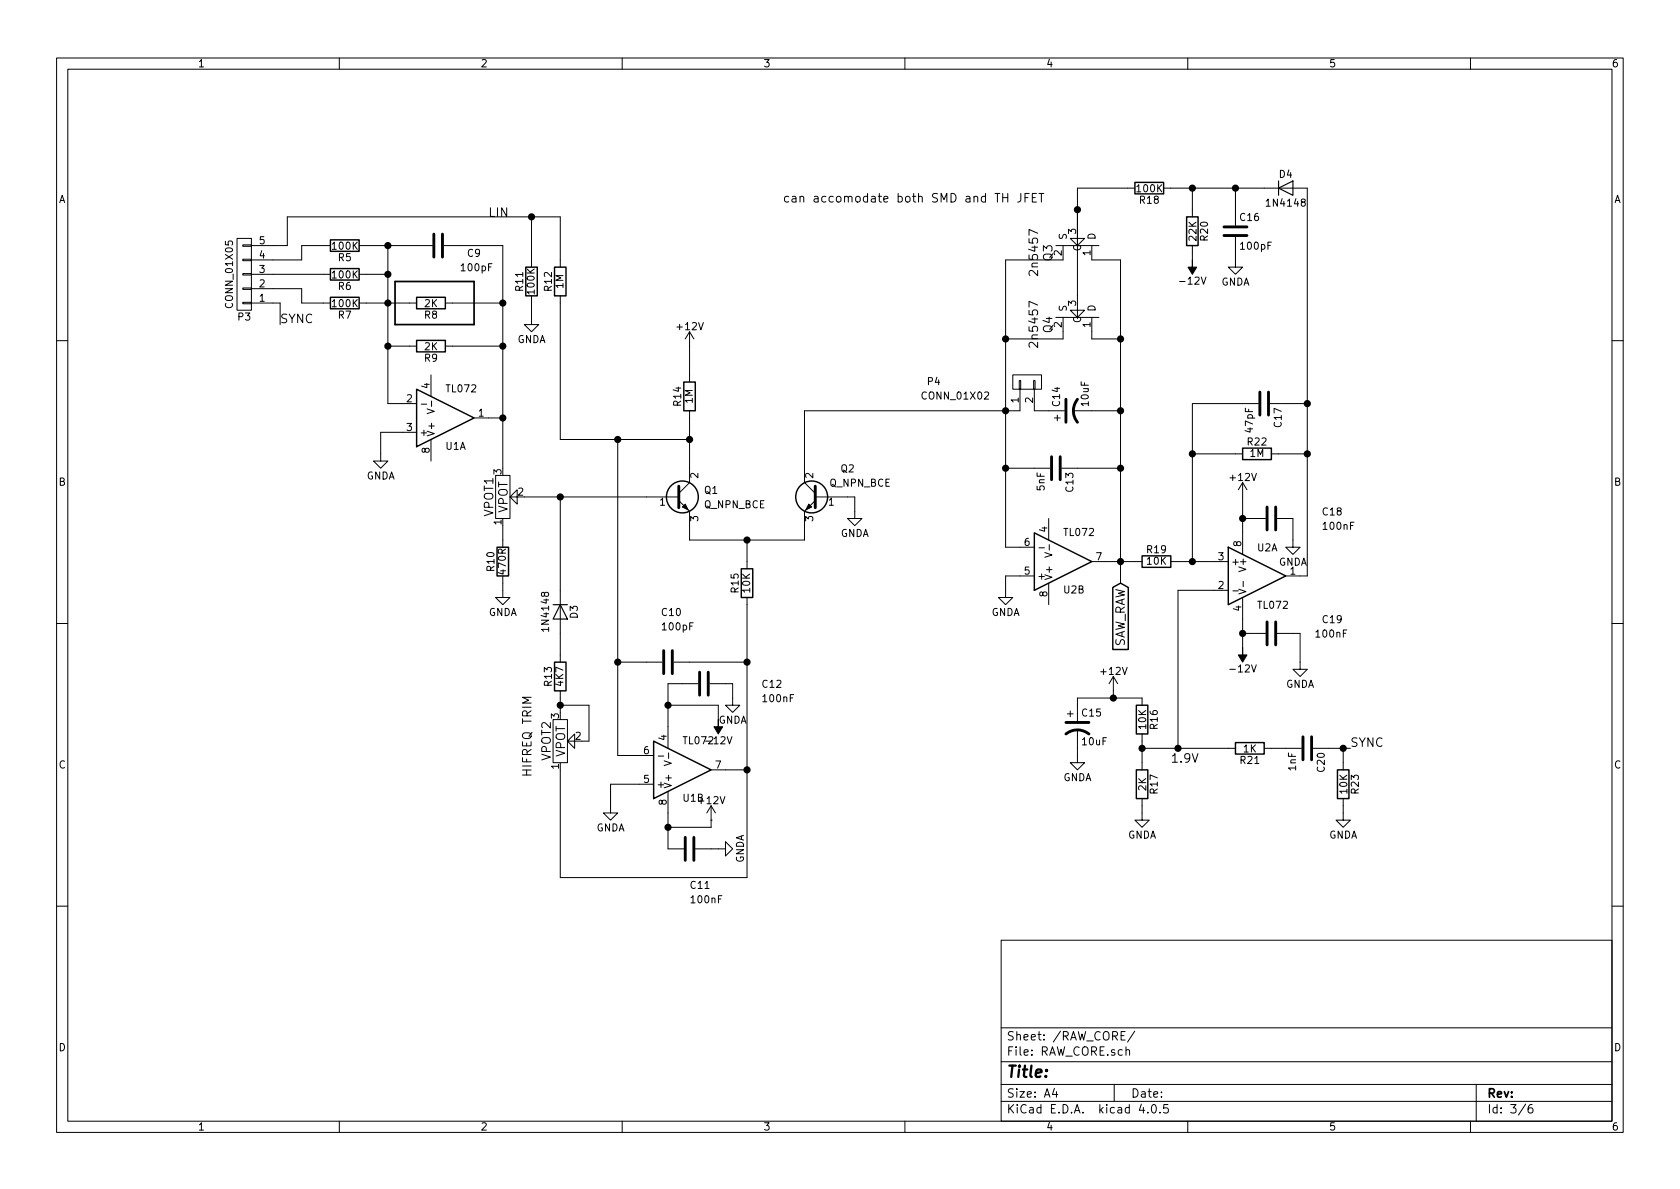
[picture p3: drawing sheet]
<svg xmlns="http://www.w3.org/2000/svg" width="297mm" height="210mm" viewBox="0 0 297 210" stroke-linecap="round" stroke-linejoin="round" font-family="sans-serif">
<g fill="none" stroke="#000" stroke-width=".18">
<path d="M10 10.3h277v189.9h-277zM12 12.2h273v186.1h-273zM60 10.3v1.9M110 10.3v1.9M160 10.3v1.9M210 10.3v1.9M260 10.3v1.9M94 38.3v8.9M177.3 34.9h.9M178.2 34.2v1.5M180.5 34.2v1.1a.47 .47 0 0 1-.6 .4M181.2 34.9h.5"/>
<path d="M182 34.2h-.8v1.5M182.5 34.9h.5M183.3 34.2h-.8v1.5h.8M183.7 34.2h.9M184.1 34.2v1.5M200.7 33.3h-10.2v22.8l1.3-1.2h-2.6l1.3 1.2M205.7 33.3h25.4v68.5h-3.8M210.8 33.3v5M218.4 33.3v6.6M41.9 42.2h2.5v12.7h-2.5zM42.9 43.3h1.5v.3h-1.5zM42.9 45.8h1.5v.3h-1.5z"/>
<path d="M42.9 48.4h1.5v.2h-1.5zM42.9 50.9h1.5v.3h-1.5zM42.9 53.5h1.5v.2h-1.5zM44.4 53.6h5.1v3.8M44.4 51h8.9v2.6h5.1M44.4 48.5h14M44.4 43.4h6.4v-5.1h48.3v8.9M58.4 43.4h-5.1v2.6h-8.9M63.5 53.6h10.2M63.5 48.5h5.1M63.5 43.4h13M68.6 43.4v28h5.1"/>
<path d="M78.5 43.4h10.4v39.4M78.7 53.6h10.2M94 52.3v5.1h1.2l-1.2 1.3-1.3-1.3h1.3M99.1 52.3v25.4h22.8M121.9 58.7v8.9M121.9 58.7l-.7 1.2M121.9 58.7l.8 1.2M186.7 43.4h7.6M186.7 56.1h7.6M188 43.4v2.6h-10.2v50.8h5.1M188 56.1v3.8h-10.2M190.5 42.2v1.2l1.3-1.2h-2.6l1.3 1.2"/>
<path d="M193 43.4v2.6h5.1v57.1M193 56.1v3.8h5.1M210.8 43.4v2.6M218.4 41.9v5.3h1.3l-1.3 1.3-1.2-1.3h1.2M10 60.2h2M68.6 61.2h5.1M73.7 76.4h-6.4v5.1h1.3l-1.3 1.3-1.3-1.3h1.3M74.5 71.5h.9M75.5 72.3l1.3 .4-1.3 .4M76.2 66.3v3.8M76.2 77.7v3.8M76.3 70.9v1"/>
<path d="M78.7 61.2h10.2M83.8 73.9h5.1M109.2 77.7v55.9h6.4M121.9 72.6v12.7l-1.9 1.9M179.1 66.3h5v2.5h-5zM180.2 67.3h.3v1.5h-.3zM180.3 68.8v3.8h-38.1v12.7l1.9 1.9M182.8 67.3h.2v1.5h-.2zM182.9 68.8v3.8h5.3M186.4 73.9h1.1M186.9 73.4v1M189.7 72.6h8.4"/>
<path d="M222.5 71.4h-11.7v27.9M224.5 71.4h6.6M285 60.2h2M87.6 84.1h2.6v7.6h-2.6zM88.9 93v3.8M90.2 87.9l1.2 1.2v-2.5l-1.2 1.3h1.2M92.7 87.9h27.3M99.1 87.9v29.2M120 88.5l1.9 1.9v5.1h20.3v-5.1l1.9-1.9M132.1 95.5v5.1M144.1 87.9h7v3.8h1.3l-1.3 1.3-1.2-1.3h1.2M177.8 82.8h7.9"/>
<path d="M183.7 96.9h1M184.7 97.7l1.3 .4-1.3 .4M185.4 91.7v3.8M185.5 96.3v1M187.7 82.8h10.4M193 99.3h8.9M207 99.3h10.2M210.8 80.3h8.9M219.7 85.3v12.7M219.7 85.3l-.8 1.3M219.7 85.3l.8 1.3M219.7 91.7h4.1"/>
<path d="M224.8 80.3h6.3M225.8 91.7h2.8v5.1h1.3l-1.3 1.2-1.3-1.2h1.3M10 110.3h2M88.9 101.8v3.9h1.3l-1.3 1.2-1.3-1.2h1.3M109.2 117.1h7.9M119.1 117.1h13M132.1 105.7v49.5h-33v-19.1M182.9 101.8h-5.1v3.9h1.3l-1.3 1.2-1.3-1.2h1.3M185.4 103.1v3.8M196.8 119.6l-.7 1.3M196.8 119.6v3.8M196.8 119.6l.8 1.3"/>
<path d="M217.2 104.4h-8.9v27.9M218 104.5h.9M219 104.2l1.3 .4-1.3 .4M219.7 105.7v8.8M219.7 112h4.1M219.8 102.8v1M225.8 112h4.1v6.4h1.2l-1.2 1.2-1.3-1.2h1.3M285 110.3h2M97.8 127.2h2.5v7.7h-2.5zM99.1 122.2v3.8M99.1 124.7h5v6.4h-1.2M100.3 131.1l1.3 1.2v-2.5l-1.3 1.3h1.3"/>
<path d="M115.6 138.7h-7.7v5.1h1.3l-1.3 1.2-1.2-1.2h1.2M116.4 133.7h.9M117.4 134.5l1.3 .5-1.3 .4M118.1 139.9v10.2h2.8M118.1 124.7h8.9v2.5M118.2 133.1v1M123.4 120.9h-5.3v11.4M125.5 120.9h4v3.8h1.3l-1.3 1.3-1.2-1.3h1.2M125.7 136.1h6.4M188.7 126.2h1M189.2 125.7v1M190.5 129v5.9h1.3l-1.3 1.2-1.3-1.2h1.3"/>
<path d="M201.9 124.7v-1.3h-11.4v4.1M201.9 129.8v6.3M201.9 132.3h16.5M223.5 132.3h6.6M232.2 132.3h6.6M237.5 132.3v3.8M122.9 150.1h5.4v-1.3l1.2 1.3-1.2 1.3v-1.3M125.7 145h.1M125.7 142.5l-.7 1.3M125.7 142.5v3.8h-7.6M125.7 142.5l.8 1.3M201.9 141.2v3.8h1.3l-1.3 1.3-1.2-1.3h1.2"/>
<path d="M237.5 141.2v3.8h1.3l-1.3 1.3-1.3-1.3h1.3M10 160.2h2M177 166.3h108v32h-108zM285 160.2h2M60 198.3v1.9M110 198.3v1.9M160 198.3v1.9M177 194.8h108M177 191.8h108M177 187.8h108M177 181.8h108M186.4 192.5l-.3 1h.9"/>
<path d="M186.8 193v1M197 191.8v3M198.2 183.1h.5M198.9 182.4h-.7v1.5h.7M199.1 185.7l.2-.1 .4 .1v.9M199.1 185.1v1.5M200.6 182.3l-1.2 2M201.8 195.2l-.4 1.1h1M202.9 196.7v.1M203.8 195.4l.1-.1a.81 .81 0 0 1 .6 .6 .81 .81 0 0 1-.3 .8l-.1 .1a.8 .8 0 0 1-.6-.6 .8 .8 0 0 1 .3-.8zM205.1 196.7v.1M206.5 195.3h-.7l-.1 .7 .2-.1 .5 .1 .2 .2-.1 .5-.2 .1-.6-.1"/>
<path d="M210 198.3v1.9M260 198.3v1.9M261 191.8v6.5M269.7 195.2l-1.2 2M270.9 195.3a.59 .59 0 0 0-.7 .7l.1 .7 .2 .1 .5-.1v-.5l-.1-.2-.4-.1-.3 .3"/>
</g>
<g fill="none" stroke="#000" stroke-width=".25">
<path d="M200.7 32.3h5v2h-5zM209.8 38.3h2v5.1h-2zM58.4 52.6h5.1v2h-5.1zM58.4 47.5h5.1v2h-5.1zM58.4 42.4h5.1v2h-5.1zM73.7 52.6h5v2h-5zM93 47.2h2v5.1h-2zM98 47.2h2.1v5.1h-2.1zM73.7 60.2h5v2h-5zM73.7 68.8l10.1 5.1-10.1 5.1zM120.9 67.6h2v5h-2zM219.7 79.2h5.1v2.1h-5.1z"/>
<path d="M87.9 96.8h2v5h-2zM182.9 94.2l10.1 5.1-10.1 5.1zM201.9 98.3h5.1v2h-5.1zM217.2 96.8l10.1 5-10.1 5.1zM98 117.1h2.1v5.1h-2.1zM131.1 100.6h2v5.1h-2zM196.7 103.9l1.4-.8 1.4 .8v11h-2.8zM115.6 131.1l10.1 5-10.1 5.1zM200.9 124.7h2v5.1h-2zM200.9 136.1h2v5.1h-2zM218.4 131.3h5.1v2h-5.1zM236.5 136.1h2v5.1h-2z"/>
<circle cx="120.6" cy="87.9" r="2.82"/>
<circle cx="143.5" cy="87.9" r="2.82"/>
</g>
<g fill="#000" stroke="#000" stroke-width=".25">
<circle cx="94" cy="38.3" r=".51"/>
<circle cx="190.5" cy="37.1" r=".51"/>
<circle cx="210.8" cy="33.3" r=".51"/>
<circle cx="218.4" cy="33.3" r=".51"/>
<circle cx="68.6" cy="48.5" r=".51"/>
<circle cx="68.6" cy="53.6" r=".51"/>
<circle cx="68.6" cy="43.4" r=".51"/>
<circle cx="88.9" cy="53.6" r=".51"/>
<circle cx="177.8" cy="59.9" r=".51"/>
<circle cx="198.1" cy="59.9" r=".51"/>
<circle cx="68.6" cy="61.2" r=".51"/>
<circle cx="88.9" cy="73.9" r=".51"/>
<circle cx="88.9" cy="61.2" r=".51"/>
<circle cx="109.2" cy="77.7" r=".51"/>
<circle cx="121.9" cy="77.7" r=".51"/>
<circle cx="177.8" cy="72.6" r=".51"/>
<circle cx="198.1" cy="72.6" r=".51"/>
<circle cx="231.1" cy="71.4" r=".51"/>
<circle cx="99.1" cy="87.9" r=".51"/>
<circle cx="132.1" cy="95.5" r=".51"/>
<circle cx="177.8" cy="82.8" r=".51"/>
<circle cx="198.1" cy="99.3" r=".51"/>
<circle cx="198.1" cy="82.8" r=".51"/>
<circle cx="210.8" cy="80.3" r=".51"/>
<circle cx="210.8" cy="99.3" r=".51"/>
<circle cx="219.7" cy="91.7" r=".51"/>
<circle cx="231.1" cy="80.3" r=".51"/>
<circle cx="109.2" cy="117.1" r=".51"/>
<circle cx="132.1" cy="117.1" r=".51"/>
<circle cx="219.7" cy="112" r=".51"/>
<circle cx="99.1" cy="124.7" r=".51"/>
<circle cx="118.1" cy="124.7" r=".51"/>
<circle cx="132.1" cy="136.1" r=".51"/>
<circle cx="196.9" cy="123.4" r=".51"/>
<circle cx="201.9" cy="132.3" r=".51"/>
<circle cx="208.3" cy="132.3" r=".51"/>
<circle cx="237.5" cy="132.3" r=".51"/>
<circle cx="118.1" cy="146.3" r=".51"/>
</g>
<g fill="none" stroke="#000" stroke-width=".51">
<path d="M76.7 41.4v4.1M78.2 41.4v4.1M216.4 41.7h4.1M216.4 40.1h4.1M188.5 70.6v4.1M190.5 70.6a3.3 3.3 0 0 0 0 4.1M222.8 69.3v4.1M224.3 69.3v4.1M120 86v3.8M144.1 86v3.8M185.9 80.8v4M187.5 80.8v4"/>
<path d="M224 89.7v4M225.6 89.7v4M117.3 115.1v4M118.9 115.1v4M123.7 118.9v4M125.2 118.9v4M224 110v4M225.6 110v4M188.5 129.8a3.3 3.3 0 0 1 4 0M188.5 127.8h4M230.4 130.3v4.1M231.9 130.3v4.1"/>
<path d="M121.2 148.1v4M122.7 148.1v4"/>
</g>
<path d="M210.8 46v1.2h.8l-.8 1.3-.7-1.3h.7zM120.6 89.7l.6-.6 .5 1.1zM143 89.1l.5 .6-1 .5zM219.7 114.5v1.3h.8l-.8 1.3-.8-1.3h.8zM127 127.2v1.3h.8l-.8 1.3-.8-1.3h.8z" fill="#000" stroke="#000" stroke-width=".18"/>
<path d="M226.1 33.3l2.5-1.3v2.5zM226.1 32v2.5M97.8 106.9h2.5M99.1 106.9l1.2 2.6h-2.5z" fill="none" stroke="#000" stroke-width=".2"/>
<path d="M69.8 49.8h14v7.6h-14z" fill="none" stroke="#000" stroke-width=".3"/>
<text font-size="2.8" x="178" y="190.5">Title:</text>
<g font-size="2.1">
<text x="138.4" y="35.8">can accomodate both SMD and TH JFET</text>
<text x="86.4" y="38.3">LIN</text>
<text x="186.1" y="46.1" transform="rotate(-90 186.1 46.1)">Q3</text>
<text x="183.5" y="48.3" transform="rotate(-90 183.5 48.3)">2n5457</text>
<text x="49.5" y="57.1">SYNC</text>
<text x="186.1" y="58.8" transform="rotate(-90 186.1 58.8)">Q4</text>
<text x="183.5" y="61" transform="rotate(-90 183.5 61)">2n5457</text>
<text x="87.2" y="91.3" transform="rotate(-90 87.2 91.3)">VPOT1</text>
<text x="89.8" y="90.8" transform="rotate(-90 89.8 90.8)">VPOT</text>
<text x="198.9" y="115.2" transform="rotate(-90 198.9 115.2)">SAW_RAW</text>
<text x="94" y="137.4" transform="rotate(-90 94 137.4)">HIFREQ TRIM</text>
<text x="97.4" y="134.5" transform="rotate(-90 97.4 134.5)">VPOT2</text>
<text x="99.9" y="134" transform="rotate(-90 99.9 134)">VPOT</text>
<text x="207" y="134.9">1.9V</text>
<text x="238.8" y="132.1">SYNC</text>
<text x="178" y="184">Sheet: /RAW_CORE/</text>
<text x="178" y="186.7">File: RAW_CORE.sch</text>
<text x="178" y="196.9">KiCad E.D.A. kicad 4.0.5</text>
<text x="178" y="194.1">Size: A4</text>
<text x="200" y="194.1">Date:</text>
<text x="263" y="194.1">Rev:</text>
<text x="263" y="196.9">Id: 3/6</text>
</g>
<g font-size="1.8">
<text x="35" y="11.9">1</text>
<text x="85" y="11.9">2</text>
<text x="135" y="11.9">3</text>
<text x="185" y="11.9">4</text>
<text x="235" y="11.9">5</text>
<text x="285" y="11.9">6</text>
<text x="10.4" y="35.9">A</text>
<text x="201.1" y="34">100K</text>
<text x="226.2" y="31.4">D4</text>
<text x="285.4" y="35.9">A</text>
<text x="190.2" y="41.4" transform="rotate(-90 190.2 41.4)">3</text>
<text x="201.6" y="36">R18</text>
<text x="219.3" y="39.1">C16</text>
<text x="224.2" y="36.5">1N4148</text>
<text x="45.9" y="45.7">4</text>
<text x="45.9" y="43.2">5</text>
<text x="58.9" y="44.1">100K</text>
<text x="59.8" y="46.2">R5</text>
<text x="81.7" y="47.9">100pF</text>
<text x="82.7" y="45.4">C9</text>
<text x="187.7" y="45.2" transform="rotate(-90 187.7 45.2)">2</text>
<text x="188.6" y="42.4" transform="rotate(-90 188.6 42.4)">S</text>
<text x="191.1" y="44.5" transform="rotate(-90 191.1 44.5)">G</text>
<text x="192.8" y="45.2" transform="rotate(-90 192.8 45.2)">1</text>
<text x="193.7" y="42.4" transform="rotate(-90 193.7 42.4)">D</text>
<text x="211.5" y="42.5" transform="rotate(-90 211.5 42.5)">22K</text>
<text x="213.6" y="42.5" transform="rotate(-90 213.6 42.5)">R20</text>
<text x="219.5" y="44.1">100pF</text>
<text x="45.9" y="53.3">1</text>
<text x="45.9" y="50.8">2</text>
<text x="45.9" y="48.3">3</text>
<text x="58.9" y="49.2">100K</text>
<text x="59.8" y="51.3">R6</text>
<text x="92.5" y="51.4" transform="rotate(-90 92.5 51.4)">R11</text>
<text x="94.5" y="51.9" transform="rotate(-90 94.5 51.9)">100K</text>
<text x="97.6" y="51.4" transform="rotate(-90 97.6 51.4)">R12</text>
<text x="99.6" y="51" transform="rotate(-90 99.6 51)">1M</text>
<text x="208.9" y="50.3">-12V</text>
<text x="215.8" y="50.5">GNDA</text>
<text x="41.2" y="54.1" transform="rotate(-90 41.2 54.1)">CONN_01X05</text>
<text x="42.1" y="56.7">P3</text>
<text x="58.9" y="54.3">100K</text>
<text x="59.8" y="56.3">R7</text>
<text x="75.1" y="56.3">R8</text>
<text x="75.1" y="54.3">2K</text>
<text x="119.8" y="58.4">+12V</text>
<text x="187.7" y="57.9" transform="rotate(-90 187.7 57.9)">2</text>
<text x="188.6" y="55.1" transform="rotate(-90 188.6 55.1)">S</text>
<text x="190.2" y="54.1" transform="rotate(-90 190.2 54.1)">3</text>
<text x="191.1" y="57.2" transform="rotate(-90 191.1 57.2)">G</text>
<text x="192.8" y="57.9" transform="rotate(-90 192.8 57.9)">1</text>
<text x="193.7" y="55.1" transform="rotate(-90 193.7 55.1)">D</text>
<text x="75.1" y="64">R9</text>
<text x="75.1" y="61.9">2K</text>
<text x="91.4" y="60.6">GNDA</text>
<text x="71.9" y="71.1">2</text>
<text x="75.9" y="68.7" transform="rotate(-90 75.9 68.7)">4</text>
<text x="79" y="69.4">TL072</text>
<text x="120.4" y="71.7" transform="rotate(-90 120.4 71.7)">R14</text>
<text x="122.5" y="71.3" transform="rotate(-90 122.5 71.3)">1M</text>
<text x="163.3" y="70.6">CONN_01X02</text>
<text x="164" y="68.1">P4</text>
<text x="180.1" y="71.2" transform="rotate(-90 180.1 71.2)">1</text>
<text x="182.6" y="71.2" transform="rotate(-90 182.6 71.2)">2</text>
<text x="187.4" y="71.8" transform="rotate(-90 187.4 71.8)">C14</text>
<text x="192.5" y="71.7" transform="rotate(-90 192.5 71.7)">10uF</text>
<text x="71.9" y="76.2">3</text>
<text x="74.2" y="77.1">+</text>
<text x="76.8" y="77.2" transform="rotate(-90 76.8 77.2)">V+</text>
<text x="84.6" y="73.7">1</text>
<text x="221.5" y="76.4" transform="rotate(-90 221.5 76.4)">47pF</text>
<text x="226.6" y="75.5" transform="rotate(-90 226.6 75.5)">C17</text>
<text x="75.9" y="80.1" transform="rotate(-90 75.9 80.1)">8</text>
<text x="78.8" y="79.5">U1A</text>
<text x="88.6" y="83.9" transform="rotate(-90 88.6 83.9)">3</text>
<text x="148.7" y="83.5">Q2</text>
<text x="220.6" y="78.8">R22</text>
<text x="221" y="80.8">1M</text>
<text x="10.4" y="85.9">B</text>
<text x="64.7" y="84.8">GNDA</text>
<text x="91.6" y="87.6">2</text>
<text x="116.7" y="89.4">1</text>
<text x="123.4" y="84.6" transform="rotate(-90 123.4 84.6)">2</text>
<text x="124.5" y="89.9">Q_NPN_BCE</text>
<text x="124.6" y="87.3">Q1</text>
<text x="143.8" y="84.6" transform="rotate(-90 143.8 84.6)">2</text>
<text x="146.5" y="89.4">1</text>
<text x="146.6" y="86">Q_NPN_BCE</text>
<text x="184.7" y="86.7" transform="rotate(-90 184.7 86.7)">5nF</text>
<text x="189.8" y="86.9" transform="rotate(-90 189.8 86.9)">C13</text>
<text x="217.6" y="85">+12V</text>
<text x="285.4" y="85.9">B</text>
<text x="88.6" y="92.8" transform="rotate(-90 88.6 92.8)">1</text>
<text x="123.4" y="92.2" transform="rotate(-90 123.4 92.2)">3</text>
<text x="143.8" y="92.2" transform="rotate(-90 143.8 92.2)">3</text>
<text x="148.5" y="94.9">GNDA</text>
<text x="185.2" y="94.1" transform="rotate(-90 185.2 94.1)">4</text>
<text x="188.2" y="94.8">TL072</text>
<text x="233.9" y="91.1">C18</text>
<text x="234.1" y="93.7">100nF</text>
<text x="87.4" y="100.9" transform="rotate(-90 87.4 100.9)">R10</text>
<text x="89.4" y="101.4" transform="rotate(-90 89.4 101.4)">470R</text>
<text x="181.1" y="101.6">5</text>
<text x="181.1" y="96.5">6</text>
<text x="193.8" y="99.1">7</text>
<text x="202.8" y="97.8">R19</text>
<text x="202.8" y="99.8">10K</text>
<text x="215.4" y="99.1">3</text>
<text x="217.7" y="99.9">+</text>
<text x="219.5" y="96.6" transform="rotate(-90 219.5 96.6)">8</text>
<text x="220.3" y="100.8" transform="rotate(-90 220.3 100.8)">V+</text>
<text x="222.3" y="97.5">U2A</text>
<text x="226" y="100">GNDA</text>
<text x="228.1" y="101.6">1</text>
<text x="130.6" y="104.7" transform="rotate(-90 130.6 104.7)">R15</text>
<text x="132.6" y="104.7" transform="rotate(-90 132.6 104.7)">10K</text>
<text x="183.4" y="102.5">+</text>
<text x="185.2" y="105.5" transform="rotate(-90 185.2 105.5)">8</text>
<text x="186.1" y="102.6" transform="rotate(-90 186.1 102.6)">V+</text>
<text x="188.1" y="104.9">U2B</text>
<text x="215.4" y="104.1">2</text>
<text x="222.5" y="107.6">TL072</text>
<text x="86.3" y="108.9">GNDA</text>
<text x="97.1" y="111.3" transform="rotate(-90 97.1 111.3)">1N4148</text>
<text x="102.1" y="109.3" transform="rotate(-90 102.1 109.3)">D3</text>
<text x="117.1" y="108.9">C10</text>
<text x="117.2" y="111.4">100pF</text>
<text x="175.2" y="108.9">GNDA</text>
<text x="219.5" y="108" transform="rotate(-90 219.5 108)">4</text>
<text x="232.8" y="112.7">100nF</text>
<text x="233.9" y="110.2">C19</text>
<text x="194.8" y="119.3">+12V</text>
<text x="217.8" y="118.9">-12V</text>
<text x="97.6" y="121.3" transform="rotate(-90 97.6 121.3)">R13</text>
<text x="99.6" y="121.3" transform="rotate(-90 99.6 121.3)">4K7</text>
<text x="134.8" y="121.6">C12</text>
<text x="135" y="124.1">100nF</text>
<text x="227.3" y="121.6">GNDA</text>
<text x="98.8" y="127.1" transform="rotate(-90 98.8 127.1)">3</text>
<text x="101.8" y="130.8">2</text>
<text x="117.9" y="130.9" transform="rotate(-90 117.9 130.9)">4</text>
<text x="120.9" y="131.6">TL072</text>
<text x="125.1" y="131.6">-12V</text>
<text x="126.9" y="128">GNDA</text>
<text x="191.4" y="126.7">C15</text>
<text x="191.4" y="131.8">10uF</text>
<text x="202.6" y="128.9" transform="rotate(-90 202.6 128.9)">10K</text>
<text x="204.7" y="128.9" transform="rotate(-90 204.7 128.9)">R16</text>
<text x="10.4" y="135.9">C</text>
<text x="98.8" y="136" transform="rotate(-90 98.8 136)">1</text>
<text x="113.8" y="133.3">6</text>
<text x="126.5" y="135.9">7</text>
<text x="219.4" y="135.1">R21</text>
<text x="219.9" y="133">1K</text>
<text x="229.1" y="136.3" transform="rotate(-90 229.1 136.3)">1nF</text>
<text x="234.2" y="136.4" transform="rotate(-90 234.2 136.4)">C20</text>
<text x="285.4" y="135.9">C</text>
<text x="113.8" y="138.4">5</text>
<text x="116.1" y="139.3">+</text>
<text x="117.9" y="142.3" transform="rotate(-90 117.9 142.3)">8</text>
<text x="118.7" y="139.4" transform="rotate(-90 118.7 139.4)">V+</text>
<text x="120.8" y="141.8">U1B+12V</text>
<text x="187.9" y="138.1">GNDA</text>
<text x="202.6" y="139.8" transform="rotate(-90 202.6 139.8)">2K</text>
<text x="204.7" y="140.3" transform="rotate(-90 204.7 140.3)">R17</text>
<text x="238.2" y="140.3" transform="rotate(-90 238.2 140.3)">10K</text>
<text x="240.2" y="140.3" transform="rotate(-90 240.2 140.3)">R23</text>
<text x="105.4" y="147">GNDA</text>
<text x="199.3" y="148.3">GNDA</text>
<text x="234.9" y="148.3">GNDA</text>
<text x="131.5" y="152.7" transform="rotate(-90 131.5 152.7)">GNDA</text>
<text x="122.1" y="157.2">C11</text>
<text x="122.3" y="159.7">100nF</text>
<text x="10.4" y="185.9">D</text>
<text x="285.4" y="185.9">D</text>
<text x="35" y="199.9">1</text>
<text x="85" y="199.9">2</text>
<text x="135" y="199.9">3</text>
<text x="185" y="199.9">4</text>
<text x="235" y="199.9">5</text>
<text x="285" y="199.9">6</text>
</g>
</svg>
